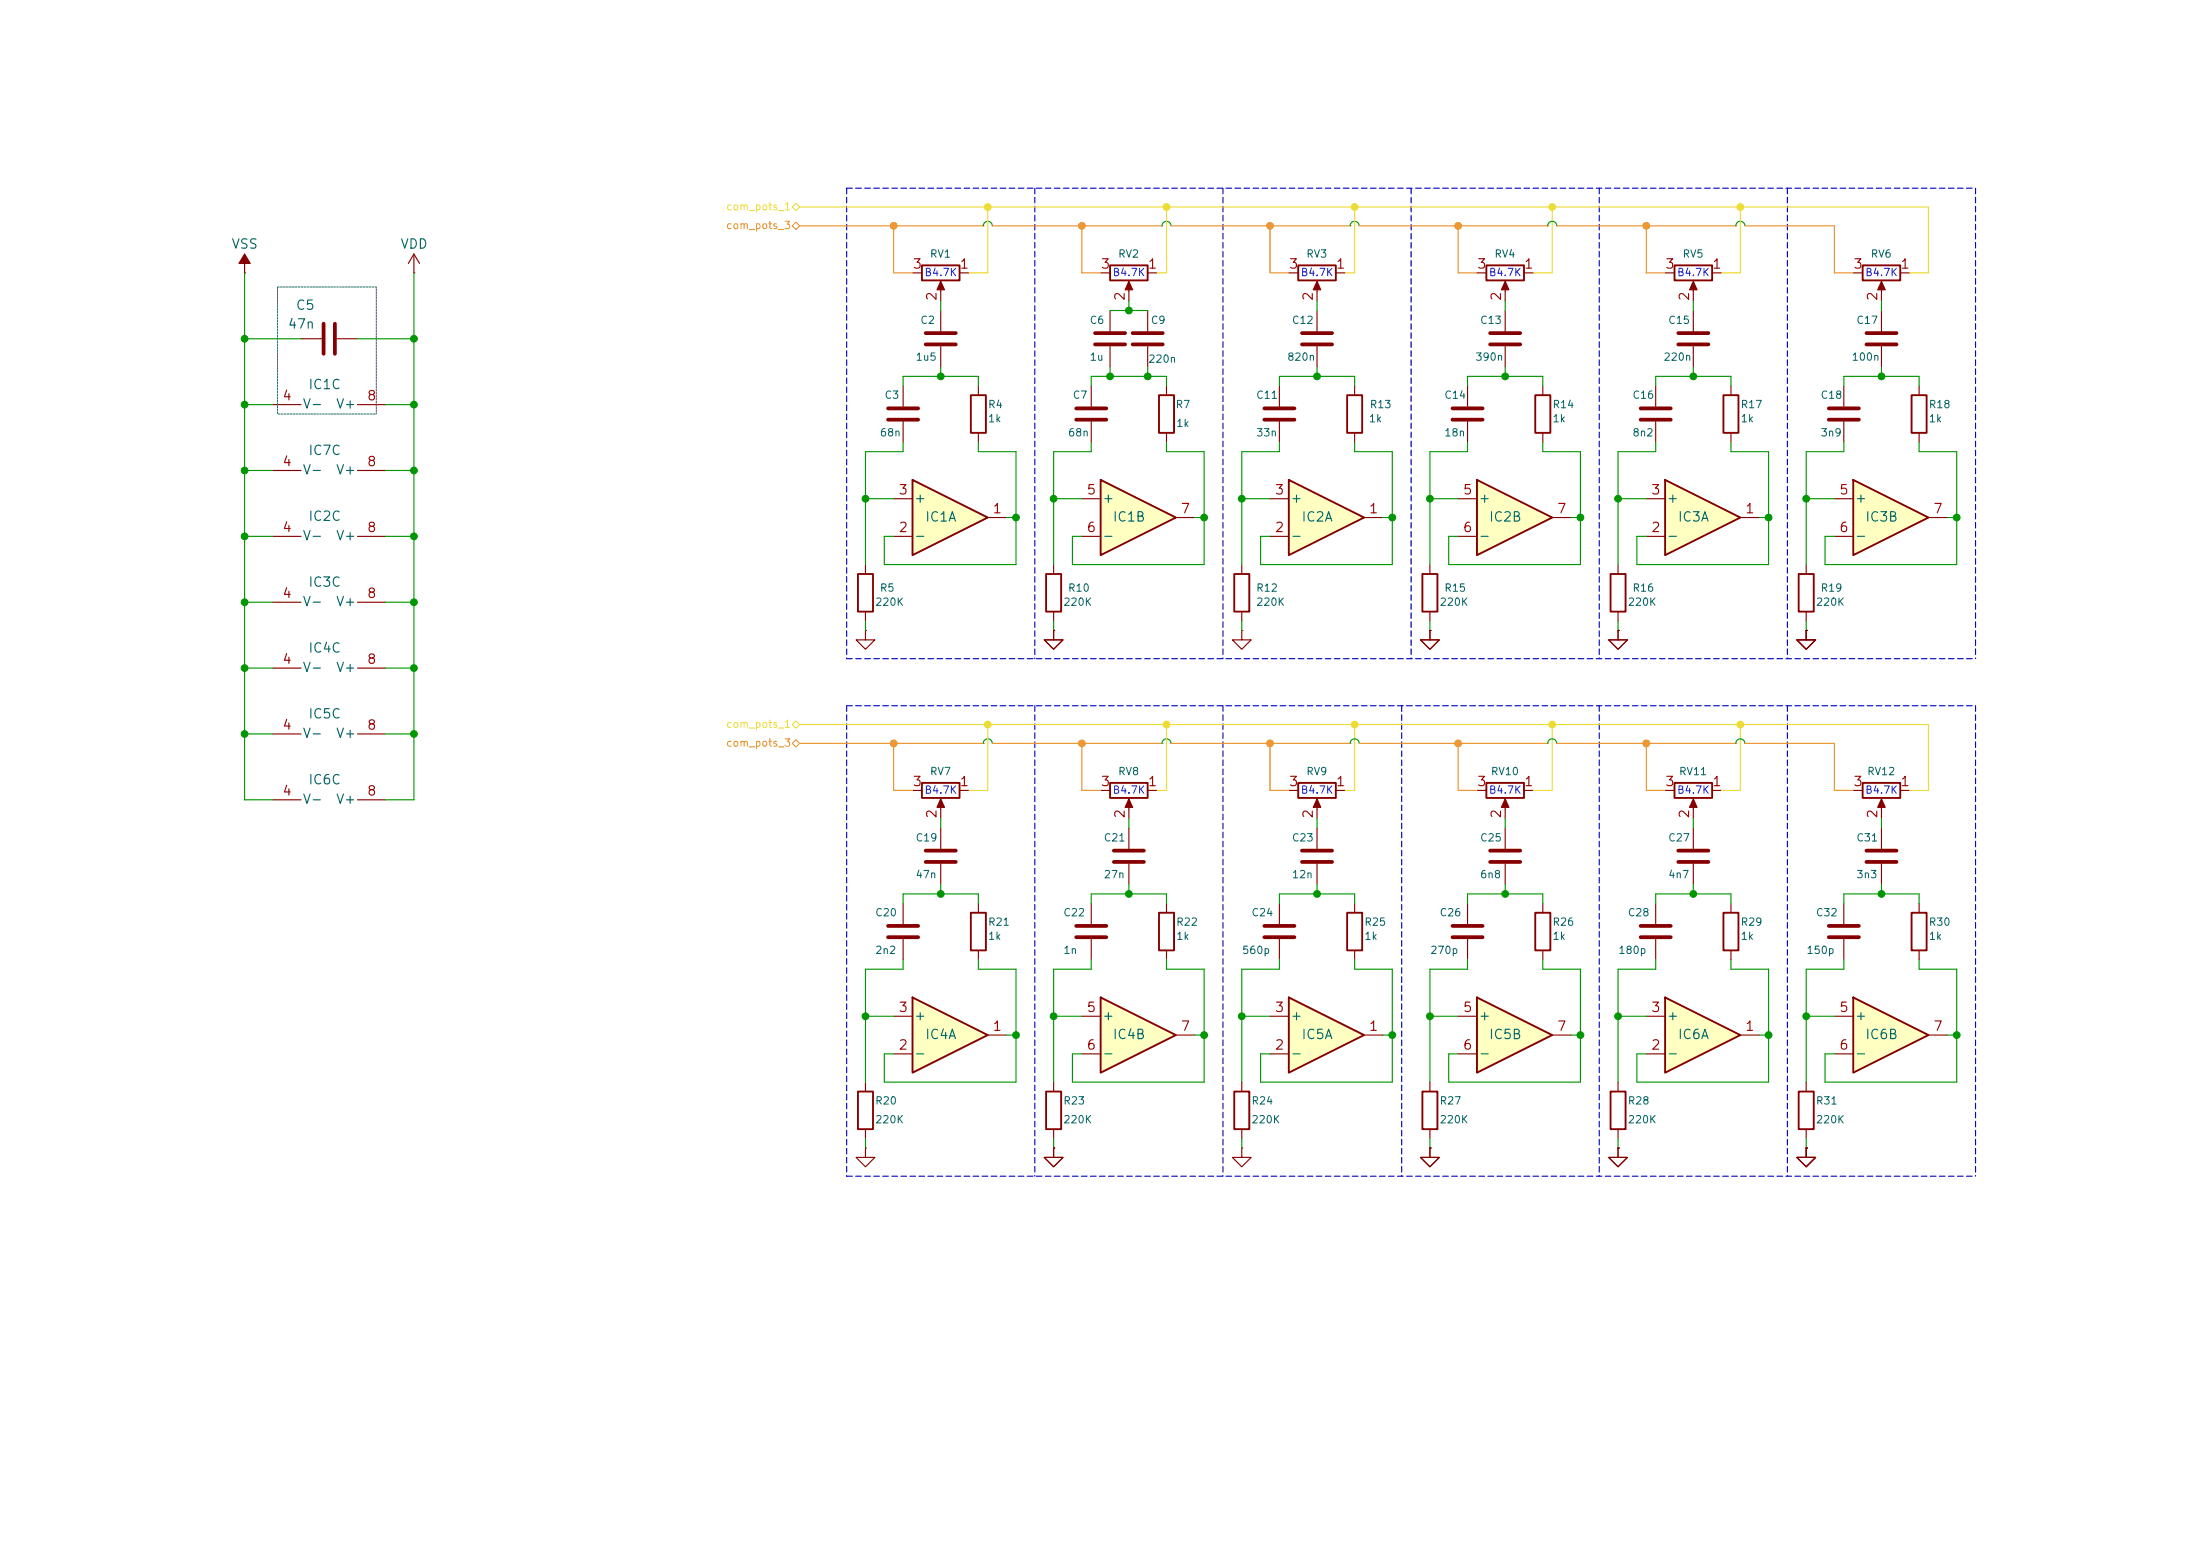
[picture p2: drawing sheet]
<svg xmlns="http://www.w3.org/2000/svg" width="297mm" height="210mm" viewBox="0 0 297 210" stroke-linecap="round" stroke-linejoin="round" font-family="sans-serif">
<path d="M43.7 43.7v4.1M45.2 43.7v4.1" fill="none" stroke="#840000" stroke-width=".51"/>
<path d="M55.9 36.8h.1M55.9 34.3l-.8 1.3M55.9 34.3l.7 1.3M55.9 34.3v2.5M40.6 45.7h2.8M45.5 45.7h2.8" fill="none" stroke="#840000" stroke-width=".15"/>
<path d="M148.6 134.6l10.1 5.1-10.1 5.1z" fill="#ffffc2"/>
<path d="M149.9 35.8h5v2h-5zM148.6 134.6l10.1 5.1-10.1 5.1z" fill="none" stroke="#840000" stroke-width=".25"/>
<path d="M148.6 36.8h1.3M152.4 38.4v2.2M154.9 36.8h1.3M223.5 52.1v2.8M223.5 56.9v2.8M146 137.2h2.6M158.7 139.7h2.6M146 142.2h2.6" fill="none" stroke="#840000" stroke-width=".15"/>
<path d="M152.4 38l.5 1.1h-1z" fill="#840000" stroke="#840000" stroke-width=".15"/>
<path d="M221.5 56.6h4.1M221.5 55.1h4.1" fill="none" stroke="#840000" stroke-width=".51"/>
<path d="M199.4 64.8l10.1 5.1-10.1 5z" fill="#ffffc2"/>
<path d="M199.4 64.8l10.1 5.1-10.1 5z" fill="none" stroke="#840000" stroke-width=".25"/>
<path d="M196.8 67.3h2.6M196.8 72.4h2.6M209.5 69.9h2.6" fill="none" stroke="#840000" stroke-width=".15"/>
<path d="M123.2 134.6l10.1 5.1-10.1 5.1z" fill="#ffffc2"/>
<path d="M123.2 134.6l10.1 5.1-10.1 5.1z" fill="none" stroke="#840000" stroke-width=".25"/>
<path d="M120.6 137.2h2.6M133.3 139.7h2.6M120.6 142.2h2.6" fill="none" stroke="#840000" stroke-width=".15"/>
<path d="M174 64.8l10.1 5.1-10.1 5z" fill="#ffffc2"/>
<path d="M232.7 53.3h2v5.1h-2zM115.8 77.5h2.1v5.1h-2.1zM174 64.8l10.1 5.1-10.1 5z" fill="none" stroke="#840000" stroke-width=".25"/>
<path d="M233.7 52.1v1.2M233.7 58.4v1.3M116.8 76.2v1.3M171.4 72.4h2.6M171.4 67.3h2.6M184.1 69.9h2.6M116.8 85.1v1.3h1.3l-1.3 1.2-1.2-1.2h1.2M116.8 85.1h.1M116.8 82.6v1.2" fill="none" stroke="#840000" stroke-width=".15"/>
<path d="M123.2 64.8l10.1 5.1-10.1 5z" fill="#ffffc2"/>
<path d="M175.3 35.8h5v2h-5zM226.1 35.8h5v2h-5zM123.2 64.8l10.1 5.1-10.1 5zM217.4 77.5h2.1v5.1h-2.1zM141.2 147.3h2.1v5.1h-2.1z" fill="none" stroke="#840000" stroke-width=".25"/>
<g fill="none" stroke="#840000" stroke-width=".15">
<path d="M174 36.8h1.3M177.8 38.4v2.2M180.3 36.8h1.3M224.8 36.8h1.3M228.6 38.4v2.2M231.1 36.8h1.3M177.8 41.9v2.8M177.8 46.7v2.8M228.6 41.9v2.8M228.6 46.7v2.8M120.6 72.4h2.6M120.6 67.3h2.6"/>
<path d="M133.3 69.9h2.6M218.4 76.2v1.3M218.4 82.6v1.2M142.2 154.9v1.3h1.3l-1.3 1.3-1.2-1.3h1.2M142.2 154.9h.1M142.2 146.1v1.2M142.2 152.4v1.3"/>
</g>
<path d="M175.8 45h4M175.8 46.5h4M226.6 45h4M226.6 46.5h4" fill="none" stroke="#840000" stroke-width=".51"/>
<g fill="#840000" stroke="#840000" stroke-width=".15">
<path d="M177.8 38l.5 1.1h-1z"/>
<path d="M228.6 38l.5 1.1h-1z"/>
</g>
<path d="M224.8 64.8l10.1 5.1-10.1 5z" fill="#ffffc2"/>
<path d="M224.8 64.8l10.1 5.1-10.1 5z" fill="none" stroke="#840000" stroke-width=".25"/>
<path d="M149.9 41.9v2.8M149.9 46.7v2.8M222.2 72.4h2.6M222.2 67.3h2.6M234.9 69.9h2.6" fill="none" stroke="#840000" stroke-width=".15"/>
<path d="M147.8 45h4.1M147.8 46.5h4.1" fill="none" stroke="#840000" stroke-width=".51"/>
<path d="M148.6 64.8l10.1 5.1-10.1 5z" fill="#ffffc2"/>
<path d="M148.6 64.8l10.1 5.1-10.1 5z" fill="none" stroke="#840000" stroke-width=".25"/>
<path d="M33 36.8h.1M33 34.3v2.5M146 67.3h2.6M146 72.4h2.6M158.7 69.9h2.6" fill="none" stroke="#840000" stroke-width=".15"/>
<path d="M33 34.3l.8 1.3h-1.5z" fill="#840000" stroke="#840000" stroke-width=".15"/>
<path d="M250.2 64.8l10.1 5.1-10.1 5z" fill="#ffffc2"/>
<path d="M200.7 35.8h5v2h-5zM251.5 35.8h5v2h-5zM131.1 53.3h2v5.1h-2zM250.2 64.8l10.1 5.1-10.1 5z" fill="none" stroke="#840000" stroke-width=".25"/>
<g fill="none" stroke="#840000" stroke-width=".15">
<path d="M199.4 36.8h1.3M203.2 38.4v2.2M205.7 36.8h1.3M250.2 36.8h1.3M254 38.4v2.2M256.5 36.8h1.3M132.1 52.1v1.2M132.1 58.4v1.3M147.3 52.1v2.8M147.3 56.9v2.8M203.2 41.9v2.8M203.2 46.7v2.8"/>
<path d="M247.6 67.3h2.6M247.6 72.4h2.6M260.3 69.9h2.6M121.9 121.9v2.8M121.9 126.7v2.8"/>
</g>
<g fill="#840000" stroke="#840000" stroke-width=".15">
<path d="M203.2 38l.5 1.1h-1z"/>
<path d="M254 38l.5 1.1h-1z"/>
</g>
<path d="M145.3 56.6h4.1M145.3 55.1h4.1M201.2 45h4M201.2 46.5h4M119.9 126.5h4.1M119.9 125h4.1" fill="none" stroke="#840000" stroke-width=".51"/>
<path d="M199.4 134.6l10.1 5.1-10.1 5.1z" fill="#ffffc2"/>
<g fill="none" stroke="#840000" stroke-width=".25">
<path d="M124.5 35.8h5v2h-5zM156.5 53.3h2v5.1h-2zM181.9 53.3h2v5.1h-2zM207.3 53.3h2v5.1h-2zM258.1 53.3h2v5.1h-2zM141.2 77.5h2.1v5.1h-2.1zM166.6 77.5h2.1v5.1h-2.1zM192 77.5h2.1v5.1h-2.1zM242.8 77.5h2.1v5.1h-2.1zM200.7 105.7h5v2h-5zM226.1 105.7h5v2h-5zM199.4 134.6l10.1 5.1-10.1 5.1z"/>
<path d="M207.3 123.2h2v5.1h-2zM258.1 123.2h2v5.1h-2zM192 147.3h2.1v5.1h-2.1zM242.8 147.3h2.1v5.1h-2.1z"/>
</g>
<g fill="none" stroke="#840000" stroke-width=".15">
<path d="M123.2 36.8h1.3M127 38.4v2.2M129.5 36.8h1.3M36.8 54.6h3.8M48.3 54.6h3.8M121.9 52.1v2.8M121.9 56.9v2.8M127 41.9v2.8M127 46.7v2.8M154.9 41.9v2.8M154.9 46.7v2.8M157.5 52.1v1.2"/>
<path d="M157.5 58.4v1.3M172.7 52.1v2.8M172.7 56.9v2.8M182.9 52.1v1.2M182.9 58.4v1.3M198.1 52.1v2.8M198.1 56.9v2.8M208.3 52.1v1.2M208.3 58.4v1.3M248.9 52.1v2.8M248.9 56.9v2.8M254 41.9v2.8"/>
<path d="M254 46.7v2.8M259.1 52.1v1.2M259.1 58.4v1.3M36.8 72.4h3.8M36.8 63.5h3.8M48.3 72.4h3.8M48.3 63.5h3.8M142.2 76.2v1.3M167.6 76.2v1.3M193 76.2v1.3M243.8 76.2v1.3M36.8 90.2h3.8"/>
<path d="M36.8 81.3h3.8M36.8 99.1h3.8M48.3 90.2h3.8M48.3 81.3h3.8M48.3 99.1h3.8M142.2 85.1v1.3h1.3l-1.3 1.2-1.2-1.2h1.2M142.2 85.1h.1M142.2 82.6v1.2M167.6 85.1v1.3h1.3l-1.3 1.2-1.2-1.2h1.2M167.6 85.1h.1M167.6 82.6v1.2M193 85.1v1.3h1.3l-1.3 1.2-1.2-1.2h1.2"/>
<path d="M193 85.1h.1M193 82.6v1.2M218.4 85.1v1.3h1.3l-1.3 1.2-1.2-1.2h1.2M218.4 85.1h.1M243.8 85.1v1.3h1.3l-1.3 1.2-1.2-1.2h1.2M243.8 85.1h.1M243.8 82.6v1.2M36.8 108h3.8M48.3 108h3.8M199.4 106.7h1.3M203.2 108.2v2.3M203.2 111.8v2.8"/>
<path d="M203.2 116.6v2.8M205.7 106.7h1.3M224.8 106.7h1.3M228.6 108.2v2.3M228.6 111.8v2.8M228.6 116.6v2.8M231.1 106.7h1.3M254 111.8v2.8M254 116.6v2.8M196.8 137.2h2.6M198.1 121.9v2.8M198.1 126.7v2.8"/>
<path d="M208.3 121.9v1.3M208.3 128.3v1.2M209.5 139.7h2.6M223.5 121.9v2.8M223.5 126.7v2.8M248.9 121.9v2.8M248.9 126.7v2.8M259.1 121.9v1.3M259.1 128.3v1.2M193 154.9v1.3h1.3l-1.3 1.3-1.2-1.3h1.2M193 154.9h.1M193 146.1v1.2"/>
<path d="M193 152.4v1.3M196.8 142.2h2.6M218.4 154.9v1.3h1.3l-1.3 1.3-1.2-1.3h1.2M218.4 154.9h.1M243.8 146.1v1.2M243.8 152.4v1.3"/>
</g>
<g fill="none" stroke="#840000" stroke-width=".51">
<path d="M119.9 56.6h4.1M119.9 55.1h4.1M125 45h4M125 46.5h4M152.9 45h4.1M152.9 46.5h4.1M170.7 56.6h4.1M170.7 55.1h4.1M196.1 56.6h4.1M196.1 55.1h4.1M246.9 56.6h4.1M246.9 55.1h4.1"/>
<path d="M252 45h4M252 46.5h4M201.2 114.8h4M201.2 116.3h4M226.6 114.8h4M226.6 116.3h4M252 114.8h4M252 116.3h4M196.1 126.5h4.1M196.1 125h4.1M221.5 126.5h4.1M221.5 125h4.1"/>
<path d="M246.9 126.5h4.1M246.9 125h4.1"/>
</g>
<g fill="#840000" stroke="#840000" stroke-width=".15">
<path d="M127 38l.5 1.1h-1z"/>
<path d="M203.2 107.8l.5 1.2h-1z"/>
<path d="M228.6 107.8l.5 1.2h-1z"/>
</g>
<path d="M250.2 134.6l10.1 5.1-10.1 5.1z" fill="#ffffc2"/>
<path d="M250.2 134.6l10.1 5.1-10.1 5.1zM217.4 147.3h2.1v5.1h-2.1z" fill="none" stroke="#840000" stroke-width=".25"/>
<path d="M247.6 137.2h2.6M260.3 139.7h2.6M218.4 146.1v1.2M218.4 152.4v1.3M243.8 154.9v1.3h1.3l-1.3 1.3-1.2-1.3h1.2M243.8 154.9h.1M247.6 142.2h2.6" fill="none" stroke="#840000" stroke-width=".15"/>
<path d="M224.8 134.6l10.1 5.1-10.1 5.1z" fill="#ffffc2"/>
<path d="M124.5 105.7h5v2h-5zM149.9 105.7h5v2h-5zM251.5 105.7h5v2h-5zM131.1 123.2h2v5.1h-2zM224.8 134.6l10.1 5.1-10.1 5.1zM232.7 123.2h2v5.1h-2zM166.6 147.3h2.1v5.1h-2.1z" fill="none" stroke="#840000" stroke-width=".25"/>
<g fill="none" stroke="#840000" stroke-width=".15">
<path d="M123.2 106.7h1.3M127 108.2v2.3M127 111.8v2.8M127 116.6v2.8M129.5 106.7h1.3M148.6 106.7h1.3M152.4 108.2v2.3M152.4 111.8v2.8M152.4 116.6v2.8M154.9 106.7h1.3M250.2 106.7h1.3M254 108.2v2.3"/>
<path d="M256.5 106.7h1.3M132.1 121.9v1.3M132.1 128.3v1.2M147.3 121.9v2.8M147.3 126.7v2.8M222.2 137.2h2.6M233.7 121.9v1.3M233.7 128.3v1.2M234.9 139.7h2.6M167.6 146.1v1.2M167.6 152.4v1.3M222.2 142.2h2.6"/>
</g>
<g fill="#840000" stroke="#840000" stroke-width=".15">
<path d="M127 107.8l.5 1.2h-1z"/>
<path d="M254 107.8l.5 1.2h-1z"/>
<path d="M152.4 107.8l.5 1.2h-1z"/>
</g>
<path d="M125 114.8h4M125 116.3h4M150.4 114.8h4M150.4 116.3h4M145.3 126.5h4.1M145.3 125h4.1" fill="none" stroke="#840000" stroke-width=".51"/>
<path d="M174 134.6l10.1 5.1-10.1 5.1z" fill="#ffffc2"/>
<path d="M175.3 105.7h5v2h-5zM156.5 123.2h2v5.1h-2zM174 134.6l10.1 5.1-10.1 5.1zM181.9 123.2h2v5.1h-2zM115.8 147.3h2.1v5.1h-2.1z" fill="none" stroke="#840000" stroke-width=".25"/>
<g fill="none" stroke="#840000" stroke-width=".15">
<path d="M142.2 85.1h.1M193 85.1h.1M218.4 85.1h.1M243.8 85.1h.1M174 106.7h1.3M177.8 108.2v2.3M177.8 111.8v2.8M177.8 116.6v2.8M180.3 106.7h1.3M157.5 121.9v1.3M157.5 128.3v1.2M171.4 137.2h2.6"/>
<path d="M172.7 121.9v2.8M172.7 126.7v2.8M182.9 121.9v1.3M182.9 128.3v1.2M184.1 139.7h2.6M116.8 154.9v1.3h1.3l-1.3 1.3-1.2-1.3h1.2M116.8 154.9h.1M116.8 146.1v1.2M116.8 152.4v1.3M142.2 154.9h.1M167.6 154.9v1.3h1.3l-1.3 1.3-1.2-1.3h1.2M167.6 154.9h.1"/>
<path d="M171.4 142.2h2.6M193 154.9h.1M218.4 154.9h.1M243.8 154.9h.1"/>
</g>
<path d="M175.8 114.8h4M175.8 116.3h4M170.7 126.5h4.1M170.7 125h4.1" fill="none" stroke="#840000" stroke-width=".51"/>
<path d="M177.8 107.8l.5 1.2h-1z" fill="#840000" stroke="#840000" stroke-width=".15"/>
<path d="M107.4 30l.5 .5-.5 .5-.4-.5zM107.4 99.8l.5 .5-.5 .5-.4-.5z" fill="none" stroke="#ed8f1f" stroke-width=".14"/>
<path d="M107.4 27.4l.5 .5-.5 .5-.4-.5zM107.4 97.3l.5 .5-.5 .5-.4-.5z" fill="none" stroke="#eddc35" stroke-width=".14"/>
<g fill="none" stroke="#0000c2" stroke-width=".15" stroke-dasharray=".8 .5">
<path d="M114.3 25.4v63.5M114.3 25.4h152.4M139.7 25.4v63.5M165.1 25.4v63.5M190.5 25.4v63.5M215.9 25.4v63.5M241.3 25.4v63.5M266.7 25.4v63.5M114.3 88.9h152.4M114.3 95.3v63.5M114.3 95.3h152.4M139.7 95.3v63.5"/>
<path d="M165.1 95.3v63.5M189.2 95.3v63.5M215.9 95.3v63.5M241.3 95.3v63.5M266.7 95.3v63.5M114.3 158.8h152.4"/>
</g>
<g fill="none" stroke="#ed8f1f" stroke-width=".15">
<path d="M107.9 30.5h24.8M120.6 30.5v6.3h2.6M132.7 30.5h.1M134 30.5h22.9M146 30.5v6.3h2.6M156.9 30.5h.1M158.1 30.5h24.2M171.4 30.5v6.3h2.6M182.3 30.5h.1M183.5 30.5h25.4M196.8 30.5v6.3h2.6M208.9 30.5h.1"/>
<path d="M210.2 30.5h24.1M222.2 30.5v6.3h2.6M234.3 30.5h.1M235.6 30.5h12v6.3h2.6M107.9 100.3h24.8M120.6 100.3v6.4h2.6M132.7 100.3h.1M134 100.3h22.9M146 100.3v6.4h2.6M156.9 100.3h.1M158.1 100.3h24.2M171.4 100.3v6.4h2.6"/>
<path d="M182.3 100.3h.1M183.5 100.3h25.4M196.8 100.3v6.4h2.6M208.9 100.3h.1M210.2 100.3h24.1M222.2 100.3v6.4h2.6M234.3 100.3h.1M235.6 100.3h12v6.4h2.6"/>
</g>
<path d="M107.9 27.9h152.4v8.9h-2.5M133.3 27.9v8.9h-2.5M157.5 27.9v8.9h-1.3M182.9 27.9v8.9h-1.3M209.5 27.9v8.9h-2.5M234.9 27.9v8.9h-2.5M107.9 97.8h152.4v8.9h-2.5M133.3 97.8v8.9h-2.5M157.5 97.8v8.9h-1.3M182.9 97.8v8.9h-1.3M209.5 97.8v8.9h-2.5M234.9 97.8v8.9h-2.5" fill="none" stroke="#eddc35" stroke-width=".15"/>
<g fill="none" stroke="#009600" stroke-width=".15">
<path d="M33 36.8v71.2h3.8M55.9 36.8v71.2h-3.8M132.7 30.5a.61 .61 0 0 1 .6-.6 .61 .61 0 0 1 .7 .6M156.9 30.5a.61 .61 0 0 1 .6-.6 .61 .61 0 0 1 .6 .6M182.3 30.5a.61 .61 0 0 1 .6-.6 .61 .61 0 0 1 .6 .6M208.9 30.5a.61 .61 0 0 1 .6-.6 .61 .61 0 0 1 .7 .6M234.3 30.5a.61 .61 0 0 1 .6-.6 .61 .61 0 0 1 .7 .6M33 54.6h3.8M33 45.7h7.6M48.3 45.7h7.6M52.1 54.6h3.8M121.9 52.1v-1.3h10.2v1.3"/>
<path d="M121.9 59.7v1.3h-5.1v15.2M127 40.6v1.3M127 49.5v1.3M132.1 59.7v1.3h5.1v15.2h-17.8v-3.8h1.2M147.3 52.1v-1.3h10.2v1.3M147.3 59.7v1.3h-5.1v15.2M149.9 49.5v1.3M149.9 41.9h5M152.4 40.6v1.3M154.9 49.5v1.3M157.5 59.7v1.3h5.1v15.2h-17.8v-3.8h1.2M172.7 52.1v-1.3h10.2v1.3"/>
<path d="M172.7 59.7v1.3h-5.1v15.2M177.8 40.6v1.3M177.8 49.5v1.3M182.9 59.7v1.3h5.1v15.2h-17.8v-3.8h1.2M198.1 52.1v-1.3h10.2v1.3M198.1 59.7v1.3h-5.1v15.2M203.2 40.6v1.3M203.2 49.5v1.3M208.3 59.7v1.3h5.1v15.2h-17.8v-3.8h1.2M223.5 52.1v-1.3h10.2v1.3M223.5 59.7v1.3h-5.1v15.2M228.6 40.6v1.3"/>
<path d="M228.6 49.5v1.3M233.7 59.7v1.3h5.1v15.2h-17.8v-3.8h1.2M248.9 52.1v-1.3h10.2v1.3M248.9 59.7v1.3h-5.1v15.2M254 40.6v1.3M254 49.5v1.3M259.1 59.7v1.3h5.1v15.2h-17.8v-3.8h1.2M33 72.4h3.8M33 63.5h3.8M52.1 72.4h3.8M52.1 63.5h3.8M116.8 67.3h3.8"/>
<path d="M135.9 69.9h1.3M142.2 67.3h3.8M161.3 69.9h1.3M167.6 67.3h3.8M186.7 69.9h1.3M193 67.3h3.8M212.1 69.9h1.3M218.4 67.3h3.8M237.5 69.9h1.3M243.8 67.3h3.8M262.9 69.9h1.3M33 99.1h3.8"/>
<path d="M33 90.2h3.8M33 81.3h3.8M52.1 99.1h3.8M52.1 90.2h3.8M52.1 81.3h3.8M116.8 83.8v1.3M142.2 83.8v1.3M167.6 83.8v1.3M193 83.8v1.3M218.4 83.8v1.3M243.8 83.8v1.3M127 110.5v1.3"/>
<path d="M127 119.4v1.3M132.7 100.3a.61 .61 0 0 1 .6-.6 .61 .61 0 0 1 .7 .6M152.4 110.5v1.3M152.4 119.4v1.3M156.9 100.3a.61 .61 0 0 1 .6-.6 .61 .61 0 0 1 .6 .6M177.8 110.5v1.3M177.8 119.4v1.3M182.3 100.3a.61 .61 0 0 1 .6-.6 .61 .61 0 0 1 .6 .6M203.2 110.5v1.3M203.2 119.4v1.3M208.9 100.3a.61 .61 0 0 1 .6-.6 .61 .61 0 0 1 .7 .6M228.6 110.5v1.3"/>
<path d="M228.6 119.4v1.3M234.3 100.3a.61 .61 0 0 1 .6-.6 .61 .61 0 0 1 .7 .6M254 110.5v1.3M254 119.4v1.3M116.8 137.2h3.8M121.9 129.5v1.3h-5.1v15.3M121.9 121.9v-1.2h10.2v1.2M132.1 129.5v1.3h5.1v15.3h-17.8v-3.9h1.2M135.9 139.7h1.3M142.2 137.2h3.8M147.3 121.9v-1.2h10.2v1.2M147.3 129.5v1.3h-5.1v15.3"/>
<path d="M157.5 129.5v1.3h5.1v15.3h-17.8v-3.9h1.2M161.3 139.7h1.3M167.6 137.2h3.8M172.7 121.9v-1.2h10.2v1.2M172.7 129.5v1.3h-5.1v15.3M182.9 129.5v1.3h5.1v15.3h-17.8v-3.9h1.2M186.7 139.7h1.3M193 137.2h3.8M198.1 121.9v-1.2h10.2v1.2M198.1 129.5v1.3h-5.1v15.3M208.3 129.5v1.3h5.1v15.3h-17.8v-3.9h1.2M212.1 139.7h1.3"/>
<path d="M218.4 137.2h3.8M223.5 121.9v-1.2h10.2v1.2M223.5 129.5v1.3h-5.1v15.3M233.7 129.5v1.3h5.1v15.3h-17.8v-3.9h1.2M237.5 139.7h1.3M243.8 137.2h3.8M248.9 129.5v1.3h-5.1v15.3M248.9 121.9v-1.2h10.2v1.2M259.1 129.5v1.3h5.1v15.3h-17.8v-3.9h1.2M262.9 139.7h1.3M116.8 153.7v1.2M142.2 153.7v1.2"/>
<path d="M167.6 153.7v1.2M193 153.7v1.2M218.4 153.7v1.2M243.8 153.7v1.2"/>
</g>
<path d="M37.5 38.7h13.3v17.2h-13.3z" fill="none" stroke="#484848" stroke-width=".14" stroke-dasharray=".2 .1"/>
<g fill="#009600" stroke="#009600" stroke-width=".14">
<circle cx="228.6" cy="50.8" r=".46"/>
<circle cx="264.2" cy="69.9" r=".46"/>
<circle cx="238.8" cy="69.9" r=".46"/>
<circle cx="243.8" cy="67.3" r=".46"/>
<circle cx="254" cy="50.8" r=".46"/>
<circle cx="193" cy="67.3" r=".46"/>
<circle cx="218.4" cy="67.3" r=".46"/>
<circle cx="188" cy="69.9" r=".46"/>
<circle cx="213.4" cy="69.9" r=".46"/>
<circle cx="203.2" cy="50.8" r=".46"/>
<circle cx="154.9" cy="50.8" r=".46"/>
<circle cx="149.9" cy="50.8" r=".46"/>
<circle cx="152.4" cy="41.9" r=".46"/>
<circle cx="177.8" cy="50.8" r=".46"/>
<circle cx="167.6" cy="67.3" r=".46"/>
<circle cx="162.6" cy="69.9" r=".46"/>
<circle cx="142.2" cy="67.3" r=".46"/>
<circle cx="55.9" cy="63.5" r=".46"/>
<circle cx="55.9" cy="72.4" r=".46"/>
<circle cx="55.9" cy="54.6" r=".46"/>
<circle cx="33" cy="54.6" r=".46"/>
<circle cx="33" cy="63.5" r=".46"/>
<circle cx="33" cy="72.4" r=".46"/>
<circle cx="33" cy="45.7" r=".46"/>
<circle cx="55.9" cy="45.7" r=".46"/>
<circle cx="116.8" cy="67.3" r=".46"/>
<circle cx="137.2" cy="69.9" r=".46"/>
<circle cx="127" cy="50.8" r=".46"/>
<circle cx="33" cy="99.1" r=".46"/>
<circle cx="33" cy="81.3" r=".46"/>
<circle cx="33" cy="90.2" r=".46"/>
<circle cx="55.9" cy="99.1" r=".46"/>
<circle cx="55.9" cy="81.3" r=".46"/>
<circle cx="55.9" cy="90.2" r=".46"/>
<circle cx="203.2" cy="120.7" r=".46"/>
<circle cx="228.6" cy="120.7" r=".46"/>
<circle cx="254" cy="120.7" r=".46"/>
<circle cx="264.2" cy="139.7" r=".46"/>
<circle cx="243.8" cy="137.2" r=".46"/>
<circle cx="238.8" cy="139.7" r=".46"/>
<circle cx="152.4" cy="120.7" r=".46"/>
<circle cx="127" cy="120.7" r=".46"/>
<circle cx="188" cy="139.7" r=".46"/>
<circle cx="167.6" cy="137.2" r=".46"/>
<circle cx="177.8" cy="120.7" r=".46"/>
<circle cx="162.6" cy="139.7" r=".46"/>
<circle cx="142.2" cy="137.2" r=".46"/>
<circle cx="137.2" cy="139.7" r=".46"/>
<circle cx="116.8" cy="137.2" r=".46"/>
<circle cx="218.4" cy="137.2" r=".46"/>
<circle cx="213.4" cy="139.7" r=".46"/>
<circle cx="193" cy="137.2" r=".46"/>
</g>
<g fill="#eddc35" stroke="#eddc35" stroke-width=".14">
<circle cx="234.9" cy="27.9" r=".46"/>
<circle cx="133.3" cy="27.9" r=".46"/>
<circle cx="209.5" cy="27.9" r=".46"/>
<circle cx="157.5" cy="27.9" r=".46"/>
<circle cx="182.9" cy="27.9" r=".46"/>
<circle cx="209.5" cy="97.8" r=".46"/>
<circle cx="234.9" cy="97.8" r=".46"/>
<circle cx="182.9" cy="97.8" r=".46"/>
<circle cx="157.5" cy="97.8" r=".46"/>
<circle cx="133.3" cy="97.8" r=".46"/>
</g>
<g fill="#ed8f1f" stroke="#ed8f1f" stroke-width=".14">
<circle cx="146" cy="30.5" r=".46"/>
<circle cx="222.2" cy="30.5" r=".46"/>
<circle cx="120.6" cy="30.5" r=".46"/>
<circle cx="196.8" cy="30.5" r=".46"/>
<circle cx="171.4" cy="30.5" r=".46"/>
<circle cx="222.2" cy="100.3" r=".46"/>
<circle cx="171.4" cy="100.3" r=".46"/>
<circle cx="120.6" cy="100.3" r=".46"/>
<circle cx="146" cy="100.3" r=".46"/>
<circle cx="196.8" cy="100.3" r=".46"/>
</g>
<g font-size="1.3" fill="#006464">
<text x="31.2" y="33.9">VSS</text>
<text x="54" y="33.9">VDD</text>
<text x="38.8" y="44.7">47n</text>
<text x="39.9" y="42.1">C5</text>
<text x="41.5" y="52.8">IC1C</text>
<text x="40.8" y="55.5">V-</text>
<text x="45.3" y="55.5">V+</text>
<text x="40.8" y="64.4">V-</text>
<text x="41.5" y="61.7">IC7C</text>
<text x="45.3" y="64.4">V+</text>
<text x="41.5" y="70.6">IC2C</text>
<text x="123.3" y="68.2">+</text>
<text x="124.8" y="70.7">IC1A</text>
<text x="148.7" y="68.2">+</text>
<text x="150.1" y="70.7">IC1B</text>
<text x="174.1" y="68.2">+</text>
<text x="175.6" y="70.7">IC2A</text>
<text x="199.5" y="68.2">+</text>
<text x="200.9" y="70.7">IC2B</text>
<text x="224.9" y="68.2">+</text>
<text x="226.4" y="70.7">IC3A</text>
<text x="250.3" y="68.2">+</text>
<text x="251.7" y="70.7">IC3B</text>
<text x="40.8" y="73.3">V-</text>
<text x="45.3" y="73.3">V+</text>
<text x="123.3" y="73.3">-</text>
<text x="148.7" y="73.3">-</text>
<text x="174.1" y="73.3">-</text>
<text x="199.5" y="73.3">-</text>
<text x="224.9" y="73.3">-</text>
<text x="250.3" y="73.3">-</text>
<text x="40.8" y="82.1">V-</text>
<text x="41.5" y="79.5">IC3C</text>
<text x="45.3" y="82.1">V+</text>
<text x="41.5" y="88.4">IC4C</text>
<text x="40.8" y="91">V-</text>
<text x="45.3" y="91">V+</text>
<text x="40.8" y="99.9">V-</text>
<text x="41.5" y="97.3">IC5C</text>
<text x="45.3" y="99.9">V+</text>
<text x="41.5" y="106.2">IC6C</text>
<text x="40.8" y="108.8">V-</text>
<text x="45.3" y="108.8">V+</text>
<text x="123.3" y="143.1">-</text>
<text x="123.3" y="138">+</text>
<text x="124.8" y="140.6">IC4A</text>
<text x="148.7" y="138">+</text>
<text x="148.7" y="143.1">-</text>
<text x="150.1" y="140.6">IC4B</text>
<text x="174.1" y="143.1">-</text>
<text x="174.1" y="138">+</text>
<text x="175.6" y="140.6">IC5A</text>
<text x="199.5" y="138">+</text>
<text x="199.5" y="143.1">-</text>
<text x="200.9" y="140.6">IC5B</text>
<text x="224.9" y="143.1">-</text>
<text x="224.9" y="138">+</text>
<text x="226.4" y="140.6">IC6A</text>
<text x="250.3" y="138">+</text>
<text x="250.3" y="143.1">-</text>
<text x="251.7" y="140.6">IC6B</text>
</g>
<g font-size="1.3" fill="#a90000">
<text x="123.1" y="36.6">3</text>
<text x="126.7" y="40.7" transform="rotate(-90 126.7 40.7)">2</text>
<text x="129.5" y="36.6">1</text>
<text x="148.5" y="36.6">3</text>
<text x="152.1" y="40.7" transform="rotate(-90 152.1 40.7)">2</text>
<text x="154.9" y="36.6">1</text>
<text x="173.9" y="36.6">3</text>
<text x="177.5" y="40.7" transform="rotate(-90 177.5 40.7)">2</text>
<text x="180.3" y="36.6">1</text>
<text x="199.3" y="36.6">3</text>
<text x="202.9" y="40.7" transform="rotate(-90 202.9 40.7)">2</text>
<text x="205.7" y="36.6">1</text>
<text x="224.7" y="36.6">3</text>
<text x="228.3" y="40.7" transform="rotate(-90 228.3 40.7)">2</text>
<text x="231.1" y="36.6">1</text>
<text x="250.1" y="36.6">3</text>
<text x="253.7" y="40.7" transform="rotate(-90 253.7 40.7)">2</text>
<text x="256.5" y="36.6">1</text>
<text x="38" y="54.4">4</text>
<text x="49.5" y="54.4">8</text>
<text x="38" y="63.2">4</text>
<text x="49.5" y="63.2">8</text>
<text x="121.2" y="67.1">3</text>
<text x="133.9" y="69.6">1</text>
<text x="146.6" y="67.1">5</text>
<text x="159.3" y="69.6">7</text>
<text x="172" y="67.1">3</text>
<text x="184.7" y="69.6">1</text>
<text x="197.4" y="67.1">5</text>
<text x="210.1" y="69.6">7</text>
<text x="222.8" y="67.1">3</text>
<text x="235.5" y="69.6">1</text>
<text x="248.2" y="67.1">5</text>
<text x="260.9" y="69.6">7</text>
<text x="38" y="72.1">4</text>
<text x="49.5" y="72.1">8</text>
<text x="121.2" y="72.1">2</text>
<text x="146.6" y="72.1">6</text>
<text x="172" y="72.1">2</text>
<text x="197.4" y="72.1">6</text>
<text x="222.8" y="72.1">2</text>
<text x="248.2" y="72.1">6</text>
<text x="38" y="81">4</text>
<text x="49.5" y="81">8</text>
<text x="38" y="89.9">4</text>
<text x="49.5" y="89.9">8</text>
<text x="38" y="98.8">4</text>
<text x="49.5" y="98.8">8</text>
<text x="38" y="107.7">4</text>
<text x="49.5" y="107.7">8</text>
<text x="123.1" y="106.4">3</text>
<text x="129.5" y="106.4">1</text>
<text x="148.5" y="106.4">3</text>
<text x="154.9" y="106.4">1</text>
<text x="173.9" y="106.4">3</text>
<text x="180.3" y="106.4">1</text>
<text x="199.3" y="106.4">3</text>
<text x="205.7" y="106.4">1</text>
<text x="224.7" y="106.4">3</text>
<text x="231.1" y="106.4">1</text>
<text x="250.1" y="106.4">3</text>
<text x="256.5" y="106.4">1</text>
<text x="126.7" y="110.6" transform="rotate(-90 126.7 110.6)">2</text>
<text x="152.1" y="110.6" transform="rotate(-90 152.1 110.6)">2</text>
<text x="177.5" y="110.6" transform="rotate(-90 177.5 110.6)">2</text>
<text x="202.9" y="110.6" transform="rotate(-90 202.9 110.6)">2</text>
<text x="228.3" y="110.6" transform="rotate(-90 228.3 110.6)">2</text>
<text x="253.7" y="110.6" transform="rotate(-90 253.7 110.6)">2</text>
<text x="121.2" y="136.9">3</text>
<text x="146.6" y="136.9">5</text>
<text x="172" y="136.9">3</text>
<text x="197.4" y="136.9">5</text>
<text x="222.8" y="136.9">3</text>
<text x="248.2" y="136.9">5</text>
<text x="121.2" y="142">2</text>
<text x="133.9" y="139.4">1</text>
<text x="146.6" y="142">6</text>
<text x="159.3" y="139.4">7</text>
<text x="172" y="142">2</text>
<text x="184.7" y="139.4">1</text>
<text x="197.4" y="142">6</text>
<text x="210.1" y="139.4">7</text>
<text x="222.8" y="142">2</text>
<text x="235.5" y="139.4">1</text>
<text x="248.2" y="142">6</text>
<text x="260.9" y="139.4">7</text>
</g>
<g font-size="1" fill="#eddc35">
<text x="97.9" y="28.6">com_pots_1</text>
<text x="97.9" y="98.5">com_pots_1</text>
</g>
<g font-size="1" fill="#ed8f1f">
<text x="97.9" y="31.2">com_pots_3</text>
<text x="97.9" y="101">com_pots_3</text>
</g>
<g font-size="1" fill="#006464">
<text x="125.5" y="35">RV1</text>
<text x="150.9" y="35">RV2</text>
<text x="176.3" y="35">RV3</text>
<text x="201.7" y="35">RV4</text>
<text x="227.1" y="35">RV5</text>
<text x="252.5" y="35">RV6</text>
<text x="124.2" y="44">C2</text>
<text x="147" y="44">C6</text>
<text x="155.3" y="44">C9</text>
<text x="174.3" y="44">C12</text>
<text x="199.7" y="44">C13</text>
<text x="225.1" y="44">C15</text>
<text x="250.5" y="44">C17</text>
<text x="123.5" y="48.9">1u5</text>
<text x="147" y="48.9">1u</text>
<text x="154.9" y="49.2">220n</text>
<text x="173.7" y="48.9">820n</text>
<text x="199.1" y="48.9">390n</text>
<text x="224.5" y="48.9">220n</text>
<text x="249.9" y="48.9">100n</text>
<text x="118.7" y="59.1">68n</text>
<text x="119.3" y="54.1">C3</text>
<text x="133.3" y="57.2">1k</text>
<text x="133.3" y="55.3">R4</text>
<text x="144.1" y="59.1">68n</text>
<text x="144.7" y="54.1">C7</text>
<text x="158.6" y="55.3">R7</text>
<text x="158.7" y="57.9">1k</text>
<text x="169.5" y="54.1">C11</text>
<text x="169.5" y="59.1">33n</text>
<text x="184.7" y="57.2">1k</text>
<text x="184.8" y="55.3">R13</text>
<text x="194.9" y="54.1">C14</text>
<text x="194.9" y="59.1">18n</text>
<text x="209.5" y="57.2">1k</text>
<text x="209.5" y="55.3">R14</text>
<text x="220.3" y="54.1">C16</text>
<text x="220.3" y="59.1">8n2</text>
<text x="234.9" y="57.2">1k</text>
<text x="234.9" y="55.3">R17</text>
<text x="245.7" y="54.1">C18</text>
<text x="245.7" y="59.1">3n9</text>
<text x="260.3" y="57.2">1k</text>
<text x="260.3" y="55.3">R18</text>
<text x="118.1" y="82">220K</text>
<text x="118.7" y="80.1">R5</text>
<text x="143.5" y="82">220K</text>
<text x="144.1" y="80.1">R10</text>
<text x="169.5" y="80.1">R12</text>
<text x="169.5" y="82">220K</text>
<text x="194.3" y="82">220K</text>
<text x="194.9" y="80.1">R15</text>
<text x="219.7" y="82">220K</text>
<text x="220.3" y="80.1">R16</text>
<text x="245.1" y="82">220K</text>
<text x="245.7" y="80.1">R19</text>
<text x="125.5" y="104.9">RV7</text>
<text x="150.9" y="104.9">RV8</text>
<text x="176.3" y="104.9">RV9</text>
<text x="201.2" y="104.9">RV10</text>
<text x="226.6" y="104.9">RV11</text>
<text x="252" y="104.9">RV12</text>
<text x="123.5" y="113.8">C19</text>
<text x="148.9" y="113.8">C21</text>
<text x="174.3" y="113.8">C23</text>
<text x="199.7" y="113.8">C25</text>
<text x="225.1" y="113.8">C27</text>
<text x="250.5" y="113.8">C31</text>
<text x="123.5" y="118.8">47n</text>
<text x="148.9" y="118.8">27n</text>
<text x="174.3" y="118.8">12n</text>
<text x="199.7" y="118.8">6n8</text>
<text x="225.1" y="118.8">4n7</text>
<text x="250.5" y="118.8">3n3</text>
<text x="118.1" y="123.9">C20</text>
<text x="133.3" y="125.2">R21</text>
<text x="143.5" y="123.9">C22</text>
<text x="158.7" y="125.2">R22</text>
<text x="168.9" y="123.9">C24</text>
<text x="184.1" y="125.2">R25</text>
<text x="194.3" y="123.9">C26</text>
<text x="209.5" y="125.2">R26</text>
<text x="219.7" y="123.9">C28</text>
<text x="234.9" y="125.2">R29</text>
<text x="245.1" y="123.9">C32</text>
<text x="260.3" y="125.2">R30</text>
<text x="118.1" y="129">2n2</text>
<text x="133.3" y="127.1">1k</text>
<text x="143.5" y="129">1n</text>
<text x="158.7" y="127.1">1k</text>
<text x="167.6" y="129">560p</text>
<text x="184.1" y="127.1">1k</text>
<text x="193" y="129">270p</text>
<text x="209.5" y="127.1">1k</text>
<text x="218.4" y="129">180p</text>
<text x="234.9" y="127.1">1k</text>
<text x="243.8" y="129">150p</text>
<text x="260.3" y="127.1">1k</text>
<text x="118.1" y="149.3">R20</text>
<text x="143.5" y="149.3">R23</text>
<text x="168.9" y="149.3">R24</text>
<text x="194.3" y="149.3">R27</text>
<text x="219.7" y="149.3">R28</text>
<text x="245.1" y="149.3">R31</text>
<text x="118.1" y="151.9">220K</text>
<text x="143.5" y="151.9">220K</text>
<text x="168.9" y="151.9">220K</text>
<text x="194.3" y="151.9">220K</text>
<text x="219.7" y="151.9">220K</text>
<text x="245.1" y="151.9">220K</text>
</g>
<g font-size="1" fill="#003cf0">
<text x="124.7" y="37.5">B4.7K</text>
<text x="150.1" y="37.5">B4.7K</text>
<text x="175.5" y="37.5">B4.7K</text>
<text x="200.9" y="37.5">B4.7K</text>
<text x="226.3" y="37.5">B4.7K</text>
<text x="251.7" y="37.5">B4.7K</text>
<text x="124.7" y="107.4">B4.7K</text>
<text x="150.1" y="107.4">B4.7K</text>
<text x="175.5" y="107.4">B4.7K</text>
<text x="200.9" y="107.4">B4.7K</text>
<text x="226.3" y="107.4">B4.7K</text>
<text x="251.7" y="107.4">B4.7K</text>
</g>
</svg>
